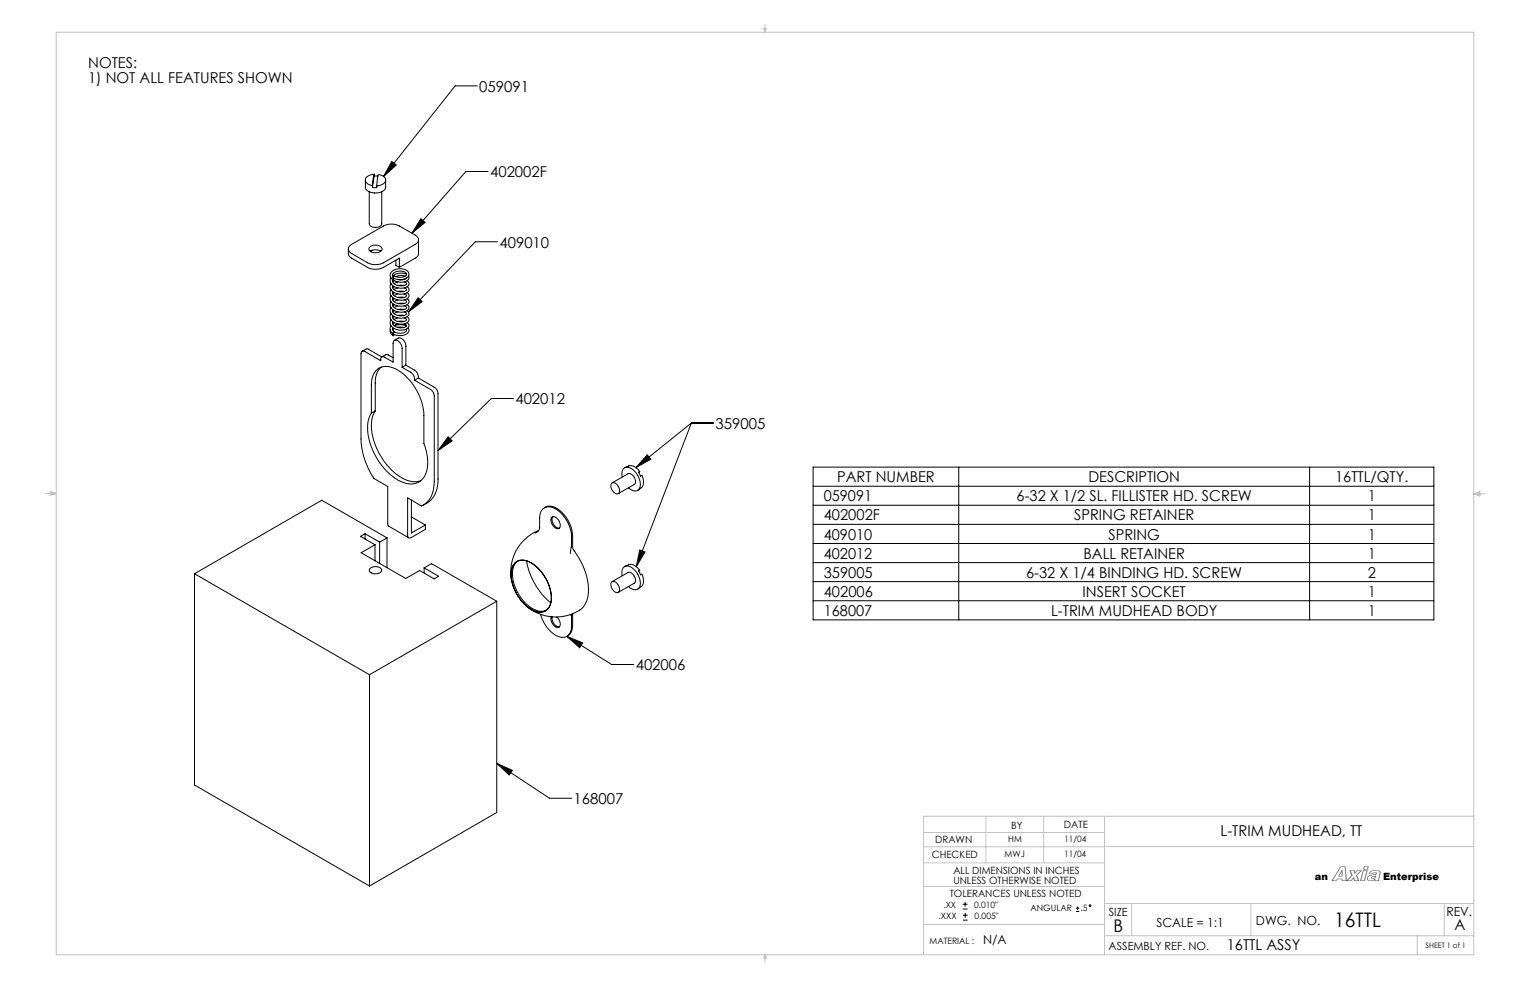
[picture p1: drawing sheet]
<svg xmlns="http://www.w3.org/2000/svg" width="432mm" height="279mm" viewBox="0 0 432 279" stroke-linecap="round" stroke-linejoin="round" font-family="sans-serif">
<g fill="none" stroke="#c0c0c0" stroke-width=".28">
<path d="M15.9 9.1h400v260.4h-400zM215.6 8h.6l-.3 1.1zM215.7 8l.2 1.1M215.9 6.9v2.2M216 8l-.1 1.1M12.7 139.3h3.2M14.2 139.1l1.7 .2M14.2 138.7l1.7 .6-1.7 .5zM15.9 139.3l-1.7 .3M415.9 139.4h3.2M415.9 139.4l1.8-.6v1.2zM415.9 139.4l1.8 .3"/>
<path d="M417.7 139.2l-1.8 .2M260.7 234.9h51M278.2 230.4v13.1M294.5 230.4v13.1M311.7 230.4v39.1M415.9 230.4h-155.2v39.1M415.9 238.9l-155.2 .1M260.7 250.2h51M260.7 243.5h51M311.7 255h104.2M319.4 255v9.1M353 255v9.1"/>
<path d="M407.6 255v9.1M215.9 269.5v2.1M215.9 269.5l.3 .8h-.6zM260.7 260.9h51M311.7 264.1h104.2M400 264.1v5.4"/>
</g>
<g fill="none" stroke="#000" stroke-width=".28">
<path d="M134.7 24.2h-6.3l-20.2 25.6M103.1 50.8v2a2.45 2.45 0 0 0 2.9 1.7l1.5-.3a1.59 1.59 0 0 0 1.3-1.4v-2M104.2 54.1v9.1a2.09 2.09 0 0 0 3.5 0v-9.1M105.1 52.4v.5M105.6 49.2l-.5 3.2M105.6 49.2h-.3a1.93 1.93 0 0 0-2.1 1.9 2.32 2.32 0 0 0 1.9 1.3M105.6 49.7h1M105.6 49.7l-.5 3.2M105.6 49.2v.5M106.3 52.5v.5l-1.2-.1M106.8 49.2h.1a1.67 1.67 0 0 1 1.8 2.2l-.9 .7-1.5 .4zM110.6 45.6l1.2 1-3.6 3.2z"/>
<path d="M137.7 48.4h-6.2l-15.3 17.4M98.3 70.3v1.5l.5 .8 5.4 3.1 1.4 .3 1.8-.2 5.3-3v2.7M98.7 69.4l9.6-5.7 1.4-.4h1.5l1.3 .3 4.7 2.8a1.39 1.39 0 0 1 .9 1.3 1.39 1.39 0 0 1-.9 1.3l-9 5.2-1.4 .4-1.2 .1-1.4-.3-5-2.9a1.3 1.3 0 0 1-.5-2.1zM104.4 69.7l.7-.4h1.5a.96 .96 0 0 1 1.1 .6 .96 .96 0 0 1-.5 1.1l-.9 .3h-.9a1.01 1.01 0 0 1-1.1-.4 1.01 1.01 0 0 1 .1-1.2zM104.5 70.9l1.2-.4 .9 .1 .9 .3M104.6 70.8h.1M104.7 70.8h.1M105.1 70.6l-.4 .2M110.3 78.4l-.2 1a3.3 3.3 0 0 0 5.3 1v-.7l-.5-.5M110.8 78.9a1.88 1.88 0 0 0 2.1 1.8l1.3-.2a.49 .49 0 0 0 .6-.5 .49 .49 0 0 0-.7-.4M110.9 78.1l-.2-.4 .2-.5 .7-.5 .8-.1a1.89 1.89 0 0 1 2.4 .7l-.3 .6-.6 .2-1.2 .2-.9-.2a.49 .49 0 0 0-.5-.3 .49 .49 0 0 0-.4 .4l1 .6h2.1a1.36 1.36 0 0 0 1.2-.7 1.36 1.36 0 0 0-.1-1.5l-1.4-.7-1.7 .1a1.72 1.72 0 0 0-1.8 2.1l.7 .9M111.1 78.5l-.2 .5"/>
<path d="M111.3 79.2l-.5 .4M111.7 73.4v1.5l1 .6M112.3 79.6l-1.1 .4M113.9 78.8l.2 .1M114.3 78l-1.4-.2-1.2 .3M114.7 78.5l-.6 .4h-1.6M114.8 77.4l-1.8-.3-1.2 .2-1 .6M115.3 77.9a1.22 1.22 0 0 1-1.4 1.7h-1.7l-1.3-.6M118.1 67.7v4.1l-.2 .4-.5 .5-4.7 2.8M118.8 61.7l1.2 1.1-3.8 3zM140.4 68.2h-6.2l-18.9 19.8M102.2 99.1l1.2-.6h.5l3.9 2.3"/>
<path d="M110.1 93.1l.1 .8 .7 .9M110.3 80a2.21 2.21 0 0 0 2.3 3h1.4l1-.5 .4-.4v-.5l-.5-.7M110.3 81.7l-.2 .7a2.88 2.88 0 0 0 3.3 2.3l.9-.1a1.07 1.07 0 0 0 1.1-.8 1.07 1.07 0 0 0-.5-1.2M110.3 83.4l-.2 1.2a3.3 3.3 0 0 0 5.3 .9v-.7l-.5-.5M110.3 85.1l-.2 .8a2.83 2.83 0 0 0 3.3 2.2l1.1-.2 .8-.6 .1-.6-.5-.7M110.3 86.8a2.22 2.22 0 0 0 2.4 3l1.6-.1a1.31 1.31 0 0 0 1.1-1.2l-.5-.8M110.3 88.5a2.14 2.14 0 0 0 2.1 2.9l1.4 .1 1.2-.5 .4-.9-.5-.7M110.3 90.2a2.15 2.15 0 0 0 2.3 2.9h1.6a1.08 1.08 0 0 0 1.2-.8 1.08 1.08 0 0 0-.5-1.2M110.3 91.9l-.1 .3a1.69 1.69 0 0 0 .7 2M110.8 92.4v.6l.5 .7-.4 .1v.4M110.8 90.7v.5a2.57 2.57 0 0 0 4 .7l-.7-.5M110.8 89l.1 .9 1 .7 1.2 .2 1.2-.1a.44 .44 0 0 0 .5-.5 .44 .44 0 0 0-.5-.4l-.2-.1"/>
<path d="M110.8 87.3v.6l.2 .4 1.2 .7 1.6 .1 .9-.4a.41 .41 0 0 0 0-.4 .41 .41 0 0 0-.4-.2l-.2-.1M110.8 85.7a1.93 1.93 0 0 0 2.2 1.8l1.3-.2 .5-.4-.2-.4-.5-.2M110.8 84l.1 .8 1 .7 1.6 .3 1.2-.5a.48 .48 0 0 0-.1-.5 .48 .48 0 0 0-.5-.2M110.8 82.3v.5l.3 .5 1.3 .7a1.78 1.78 0 0 0 2.4-.6l-.7-.5M110.8 80.6v.5l.3 .5 1 .6 1.7 .1 .9-.3a.48 .48 0 0 0-.1-.6 .48 .48 0 0 0-.5-.2M111.1 94.3h-.1a.21 .21 0 0 0-.2 .2 .21 .21 0 0 0 .3 .2l.2-.3M111.3 92.7l-.5 .4M111.3 91.9l1.9-.3 1.5 .5M111.3 80.9l-.5 .3M111.3 82.6l-.5 .3M111.3 84.3l-.5 .3M111.3 86l-.5 .3"/>
<path d="M111.3 87.7l-.5 .3M111.3 89.4l-.5 .3M111.3 91.1l-.5 .3M111.3 96.1l1.1-.7a2.08 2.08 0 0 1 2.1 2.3v5.3M112.1 92.4l1.8 .1M112.3 91.4l-1.1 .5M112.3 89.7l-1.1 .5M112.3 88l-1.1 .5M112.3 86.3l-1.1 .5M112.3 84.6l-1.1 .5M112.3 82.9l-1.1 .5M112.3 81.2l-1.1 .5"/>
<path d="M112.3 80.6h1.8M112.3 82.3h1.8M112.3 84h1.8M112.3 85.7h1.8M112.3 87.3h1.8M112.3 89h1.8M112.3 90.7h1.8M114.7 92.9l-.1 .6-1.1 .5h-1.4l-.8-.4M115.2 92.5a1.51 1.51 0 0 1-1.6 2.2h-1.5l-1.2-.5M118 84l1.1 1.1-3.8 2.9zM105.9 116a11.4 11.4 0 0 0 .3 10.3l1.9 3.5 2 2.5a9.1 9.1 0 0 0 8.2 3.5l.4-.1M105.9 116l-1.1 .6"/>
<path d="M106.2 104.5a4.7 4.7 0 0 1 6.1 0l2.2 1.6 1.7 2 1.4 2 1.4 3.4 .6 3.2v8.4l.9 3.3a7.1 7.1 0 0 1-2.2 7.6 6.7 6.7 0 0 1-7.5-1.5l-1.8-1.6-1.8-2.2-1.8-3.1-.9-2.4a10.4 10.4 0 0 1 .3-8.6v-7.9a5.9 5.9 0 0 1 1.4-4.2zM107.6 103.6a5.6 5.6 0 0 0-1.7 4.5v7.9M107.8 100.7l1.5-.7 1.6 1M113.5 103.7v-5.5l-.4-1.1a1.26 1.26 0 0 0-2-.8l-.2 5.9-2.4-1.4a.63 .63 0 0 0-.7-.1 .63 .63 0 0 0-.3 .7v.4l-4.5-2.6a.67 .67 0 0 0-.8-.1 .67 .67 0 0 0-.3 .7v24.4l.5 3.9 1.5 4 1.6 2.9 3.9 2.3v10.7l.2 .4 5.7 3.4M113.5 103.7l2.9 1.8 .5 1 .1 .8M114.5 103l2.9 1.8 .5 .7 .2 1.2M114.5 103l-1 .7M117 107.3l4.6 2.7 .9 1.2 .1 24.6a7 7 0 0 1-3.6 7l-4-2.3v10.6a.64 .64 0 0 0 .3 .7 .64 .64 0 0 0 .8-.1l4-2.3v-1.2M118.1 106.7l4.6 2.7 .6 .6 .3 .8v24.4a7.2 7.2 0 0 1-3 6.7l-1.1 .6M118.1 106.7l-1.1 .6M144.9 112.5h-6.2l-15.1 14.7M195.1 119.4h6.3"/>
<path d="M195.1 119.4l-15.6 12.6M195.1 119.4l-15.5 40.5M126.5 123.3l1.1 1.1-4 2.8zM172.6 136.4a1.83 1.83 0 0 1 2.2 1.9 .88 .88 0 0 1-.5 1.1 .88 .88 0 0 1-1.1-.5l-.8-1.5zM172.8 136.3l4.4-2.6a2.01 2.01 0 0 1 1.8 3l-4.5 2.6M175.6 134.6v-.2a1.75 1.75 0 0 1 1.6-2.5 5 5 0 0 1 3.2 6.1 1.92 1.92 0 0 1-3-.3M176.4 132l1-.5a2.9 2.9 0 0 1 3.2 1.6M180.2 133.3l.6 1.1 .2-.2a2.67 2.67 0 0 1 0 3.5l-.9 .6M180.6 133.1l-.4 .2M182.7 128.4l1 1.2-4.2 2.4zM229.5 131.8h175.2v43.1h-175.2zM229.5 137.2h175.2"/>
<path d="M270.6 131.8v43.1M369.6 131.8v43.1M103 150.6v1.5M103 150.6l4.1 2.4M103 150.6l-1.3 .8 4.1 2.3M105.8 153.7l-3.9 2.3 12.6 7.3 3.9-2.3 4.1 2.4 1.3-.8-4.1-2.3M105.8 153.7v4.6M107.1 153v6M109.2 151.8l-18.4-10.6-35.9 20.7M109.2 151.8l-2.1 1.2M109.2 151.8v8.4M116.1 141.1v9.3l4-2.2"/>
<path d="M116.1 145.9l4 2.3M145.3 159a4.1 4.1 0 0 1 5.5 .5l1.8 1.8 1.1 1.5 1.1 2.1 .6 2a4.8 4.8 0 0 1-1.7 5.6 5.8 5.8 0 0 1-6-2.3l-2.1-3.1-1.1-2.8a5.9 5.9 0 0 1 .8-5.3zM145.3 158.9a4.1 4.1 0 0 1 5.4 .4l1.3 1.1 1.3 1.7 1.4 2.5 .7 2.3a5.1 5.1 0 0 1-1.4 5.5 4.9 4.9 0 0 1-5.6-1.5l-2.5-3-.8-1.7-.7-2.2a5.7 5.7 0 0 1 .9-5.1zM146.1 158.4a5.6 5.6 0 0 0-1.1 6.1l1.5 3.4 1.2 1.7 1.3 1.2a4.9 4.9 0 0 0 5.1 1.5M148.6 158.3l.7 3 1.3 3 2.2 3.2 2.6 2.6M151 150.5l.7-.5 .6-.8v-3a2.71 2.71 0 0 1 1.1-2.7 2.71 2.71 0 0 1 3-.1l1.5 1 1 1 1 1.5 .8 1.5 .6 2.6v3.2l-.3 2M151.9 149.8a12.6 12.6 0 0 0-7.5 14.1M153.6 143.3a3.8 3.8 0 0 1 4.8 1.1l1.9 2.4 .9 2.1 .4 2.2v3.1a4.3 4.3 0 0 0 1.4 2.7l1.5 2.7 1 2.7a9.9 9.9 0 0 1-1 9.2 12.5 12.5 0 0 1-16-.5M155.8 146a1.88 1.88 0 0 1 2.2 1.8 .97 .97 0 0 1-.3 1.4 .97 .97 0 0 1-1.3-.5l-.8-1.1a1.58 1.58 0 0 1 .2-1.6zM156 145.8l-.2 1 .4 1.1 .9 1 .8 .1M176.4 159.8l1-.4a2.9 2.9 0 0 1 3.2 1.6M180.6 155.2l1.4 .6-2.4 4.1z"/>
<path d="M229.5 142.6h175.2M229.5 148h175.2M229.5 153.4h175.2M229.5 158.8h175.2M54.9 161.9v59.6l49.4 28.5M54.9 161.9l49.4 28.5M104.4 160.4l1.1-.5 1.1 .1a.97 .97 0 0 1 1.1 .9 .97 .97 0 0 1-1.1 1h-.9a1.14 1.14 0 0 1-1.4-1.3zM119.7 160.3v1.4M119.7 160.3l2.1-1.2 18.4 10.6M140.2 169.7l-35.9 20.7M140.2 169.7v59.6l-35.9 20.7M152.6 173.4l.9 2.4 1.7 2.2a3.9 3.9 0 0 0 5.1 1.4 3.3 3.3 0 0 0 1-2.7v-2.7l-.3-.6"/>
<path d="M155.6 174.1l-.1 1.1 .7 1.3a.96 .96 0 0 0 1 .6 .96 .96 0 0 0 .9-.8l-.3-1.4-.6-.8M155.8 174.1l.1 .9 .4 1 .8 .7 .8 .2M160 179.6l4.4 1.8-.8 1.4zM160 179.6l12.6 7.9h6.3M161.6 173.2v3.3a3.2 3.2 0 0 1-1.6 3.1M172.6 164.3a1.83 1.83 0 0 1 2.2 1.9 .88 .88 0 0 1-.5 1.1 .88 .88 0 0 1-1.1-.5l-.8-1.5zM172.8 164.1l4.4-2.5a2.14 2.14 0 0 1 2 2.7l-4.7 2.9M175.6 162.5v-.2a1.75 1.75 0 0 1 1.6-2.6l.8 .3 1.1 .9 1 1.3 .4 1.1a2.13 2.13 0 0 1-1.1 3.1 2.93 2.93 0 0 1-2-.8M180.2 161.2l.6 1 .2-.1a2.67 2.67 0 0 1 0 3.4l-.9 .7M180.6 161l-.4 .2M229.5 164.1h175.2M229.5 169.5h175.2"/>
<path d="M104.3 190.4v59.6M140.2 215.4l4.4 2-.9 1.3zM140.2 215.4l14.9 9.9h6.2M271.7 256.5h1.3M271.7 255.2h1.3M271.7 259.7h1.4M271.7 258.3h1.4M272.4 254.5v1.4M272.4 257.6v1.4M303.7 257.2h.9M303.7 256.3h.9M304.1 255.8v1"/>
<circle cx="307.6" cy="255.6" r=".23"/>
</g>
<path d="M110.6 45.6l1.2 1-3.6 3.2zM118.8 61.7l1.2 1.1-3.8 3zM118 84l1.1 1.1-3.8 2.9zM126.5 123.3l1.1 1.1-4 2.8zM182.7 128.4l1 1.2-4.2 2.4zM180.6 155.2l1.4 .6-2.4 4.1zM160 179.6l4.4 1.8-.8 1.4zM140.2 215.4l4.4 2-.9 1.3z" fill="#000"/>
<text font-size="5.8" x="375.9" y="248.7">Axia</text>
<text font-size="5.6" x="376.5" y="261.7">16TTL</text>
<text font-size="4.9" x="314.3" y="263">B</text>
<g font-size="4.2">
<text x="24.9" y="19.3">NOTES:</text>
<text x="24.9" y="23.5">1) NOT ALL FEATURES SHOWN</text>
<text x="135.2" y="25.9">059091</text>
<text x="138.3" y="50">402002F</text>
<text x="140.9" y="69.9">409010</text>
<text x="145.4" y="114.1">402012</text>
<text x="201.9" y="121">359005</text>
<text x="236.3" y="136.1">PART NUMBER</text>
<text x="307.2" y="136.1">DESCRIPTION</text>
<text x="376.8" y="136.1">16TTL/QTY.</text>
<text x="232.5" y="141.5">059091</text>
<text x="286.9" y="141.5">6-32 X 1/2 SL. FILLISTER HD. SCREW</text>
<text x="386.1" y="141.5">1</text>
<text x="232.5" y="146.9">402002F</text>
<text x="303.2" y="146.9">SPRING RETAINER</text>
<text x="386.1" y="146.9">1</text>
<text x="232.5" y="152.3">409010</text>
<text x="312.8" y="152.3">SPRING</text>
<text x="386.1" y="152.3">1</text>
<text x="232.5" y="157.6">402012</text>
<text x="305.8" y="157.6">BALL RETAINER</text>
<text x="386.1" y="157.6">1</text>
<text x="232.5" y="163">359005</text>
<text x="289.6" y="163">6-32 X 1/4 BINDING HD. SCREW</text>
<text x="386" y="163">2</text>
<text x="232.5" y="168.4">402006</text>
<text x="232.5" y="173.8">168007</text>
<text x="296.7" y="173.8">L-TRIM MUDHEAD BODY</text>
<text x="305.5" y="168.4">INSERT SOCKET</text>
<text x="386.1" y="168.4">1</text>
<text x="386.1" y="173.8">1</text>
<text x="179.4" y="189.2">402006</text>
<text x="161.9" y="227">168007</text>
<text x="344.5" y="236">L-TRIM MUDHEAD, TT</text>
<text x="410.4" y="262.5">A</text>
<text x="346.2" y="268">16TTL ASSY</text>
</g>
<g font-size="3.5">
<text x="326.3" y="261.5">SCALE = 1:1</text>
<text x="354.5" y="261.2">DWG. NO.</text>
<text x="408.2" y="258.4">REV.</text>
<text x="277.5" y="266.4">N/A</text>
</g>
<g font-size="3.2">
<text x="312.9" y="258.4">SIZE</text>
<text x="312.9" y="268.1">ASSEMBLY REF. NO.</text>
</g>
<g font-size="2.8">
<text x="285.4" y="233.8">BY</text>
<text x="300.3" y="233.6">DATE</text>
<text x="263.9" y="237.8">DRAWN</text>
<text x="263" y="242.1">CHECKED</text>
<text x="269.1" y="246.7">ALL DIMENSIONS IN INCHES</text>
<text x="269.1" y="249.5">UNLESS OTHERWISE NOTED</text>
<text x="371.1" y="248.5">an</text>
<text x="390.4" y="248.4">Enterprise</text>
<text x="268" y="253.2">TOLERANCES UNLESS NOTED</text>
</g>
<g font-size="2.5">
<text x="284.6" y="237.6">HM</text>
<text x="300.3" y="237.7">11/04</text>
<text x="283.5" y="241.9">MWJ</text>
<text x="300.3" y="242">11/04</text>
<text x="266.3" y="256.3">.XX</text>
<text x="275" y="256.3">0.010&quot;</text>
<text x="290.9" y="257.2">ANGULAR</text>
<text x="304.9" y="257.2">.5</text>
<text x="264.9" y="259.5">.XXX</text>
<text x="275" y="259.3">0.005&quot;</text>
<text x="262.4" y="266.4">MATERIAL :</text>
</g>
<text font-size="2.1" x="402.3" y="267.5">SHEET 1 of 1</text>
</svg>
